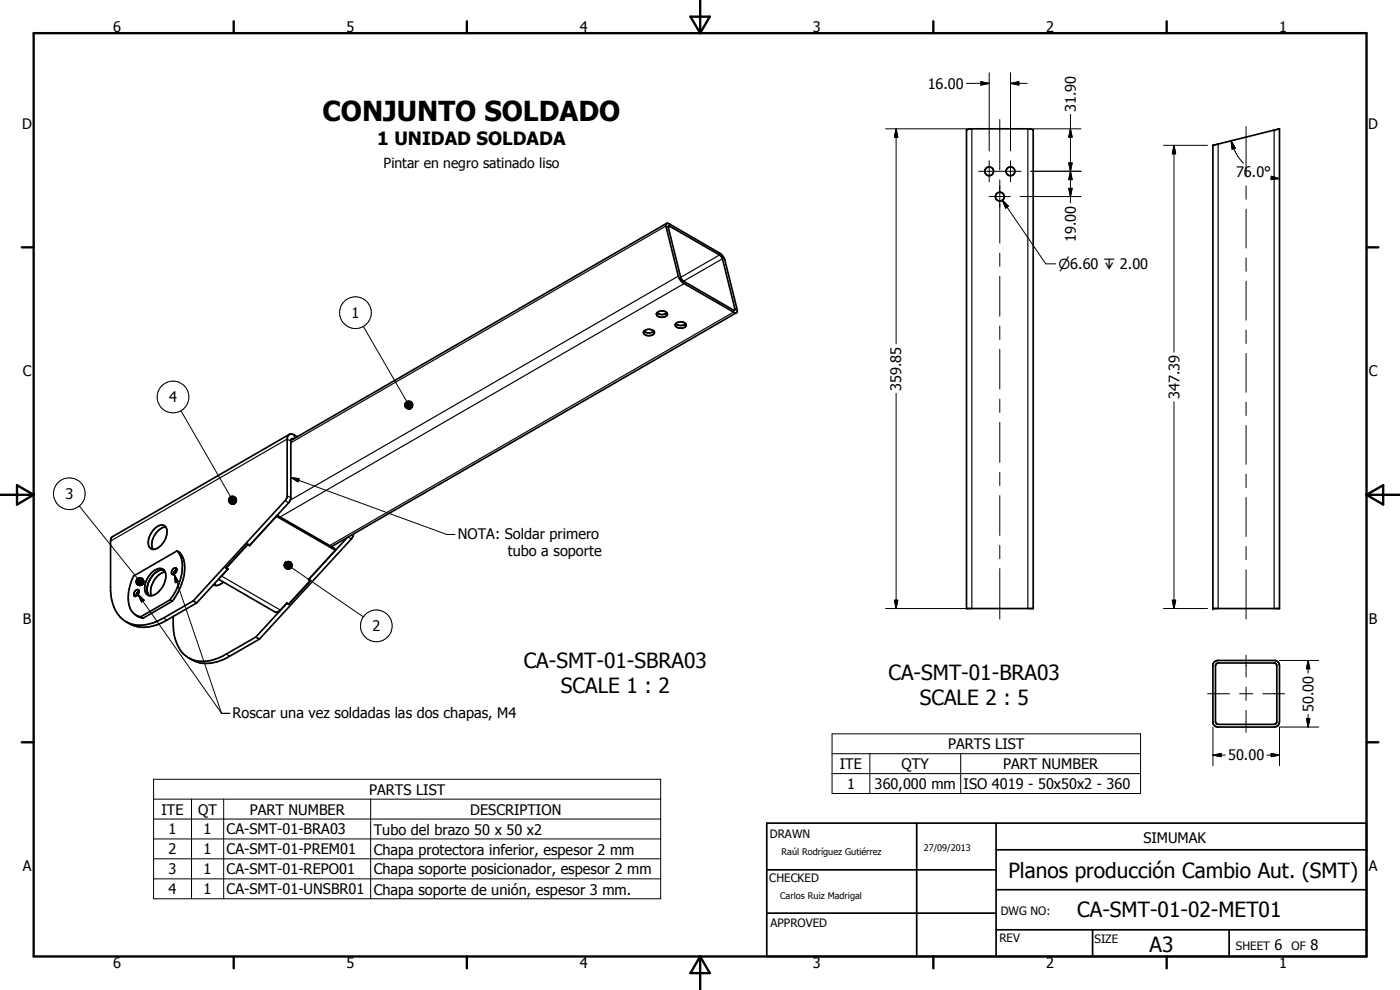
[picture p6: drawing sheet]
<svg xmlns="http://www.w3.org/2000/svg" width="420mm" height="297mm" viewBox="0 0 420 297" stroke-linecap="round" stroke-linejoin="round" font-family="sans-serif">
<g fill="none" stroke="#000" stroke-width=".51">
<path d="M290.1 38.9l1-.2h17.9l1.1 .3v143.6h-20zM364 43.6l20-4.9v143.9h-20zM364 43.6h.1M200 67.1l-.2 .7 3.8 15 .8 1.5 .9 .8 15.1 8.7h.7M200 67.1l.9 .1 15.8 9.3 .8 1.5 3.8 15-.2 .8M200 67.1l-112.7 65.1M200.6 67.9h.5l15.3 9 .4 .6 3.7 15.5h-.5l-15.3-9.1-.4-.5zM193.2 99.4a2.33 2.33 0 0 0 3 0M193.3 99.3a2 2 0 0 1 3.1 .5 1.92 1.92 0 0 1-3.3 0zM197.2 93.9a2.27 2.27 0 0 0 2.9 0M197.2 93.8a2.06 2.06 0 0 1 3.1 .5 1.95 1.95 0 0 1-3.3 0zM202.8 97.1a2.26 2.26 0 0 0 3 0"/>
<path d="M202.8 97.1a1.99 1.99 0 0 1 3.1 .4 1.85 1.85 0 0 1-1.6 1 1.85 1.85 0 0 1-1.7-1.1zM221.1 93.8l-121.6 70.2M86.8 130.3l-.3 .4-.3 1v17.3l-.4 1-27.8 30.3M86.8 130.3l-53.2 30.8-.4 1v15.1a10.5 10.5 0 0 0 4.9 9.5 11.7 11.7 0 0 0 11-1.3l8.9-5.1M86.8 130.3l.7-.1 1.7 .9M88.2 131.7h-.6l-.3 .4-.1 17.8-.6 .9-11.7 12.9M46.4 158.6a2.38 2.38 0 0 1 3.3-.5 5.1 5.1 0 0 1-1.3 5.5 2.68 2.68 0 0 1-3.2 1l-.2-.2a4.8 4.8 0 0 1 1.4-5.8zM49.8 158.2a5.3 5.3 0 0 0-4.3 5l.4 1.6M83 154.9l17.7 10.2M83.2 154.6l17.2 9.9 .3 .6M40.8 177.1l.3-.2a.8 .8 0 0 1 .7 .7 .8 .8 0 0 1-.4 .8l-.6 .5a.74 .74 0 0 1-.7-.6 .74 .74 0 0 1 .3-.8zM41.7 177.3l-.6 .7-.3 .9"/>
<path d="M45.5 171.8a3.5 3.5 0 0 1 3.2-1.2 3.6 3.6 0 0 1 .5 4.8 5.2 5.2 0 0 1-4.3 3.3 2.68 2.68 0 0 1-1.2-3.8l.6-1.4zM49.2 171a4.7 4.7 0 0 0-4.5 3.4 3.9 3.9 0 0 0 0 4.3M49.6 171.6a6.1 6.1 0 0 0-4.2 7.1M51.9 170.8a.59 .59 0 0 1 .6-.5 .59 .59 0 0 1 .5 .5 1.14 1.14 0 0 1-.2 1.2 1.14 1.14 0 0 1-1.2 .3l-.1-.9zM53 170.8l-.6 .6-.2 .9M53.2 165.3l-13.1 7.5a11.9 11.9 0 0 0-.7 10.5l1.4 1.3M53.2 165.3a5.9 5.9 0 0 1 2.2 5.8 18.2 18.2 0 0 1-3.7 9.3M53.2 165.3a9.1 9.1 0 0 1 .8 9l-.9 2.2-2.1 3.5M64.4 175l.3 .7M65.6 173.8l17 9.8 .6 .1 .7-.4 2.2-2.4M67 174.6a2.45 2.45 0 0 1-3 .8M67.8 170.3l.1 .1"/>
<path d="M67.9 170.4l.5 .3-2.3 2.4M68.3 170.7l.1 .1M68.4 170.8l-9.4 10.1M74.3 163.3l.1 .1M74.4 163.4l.5 .3M74.4 163.4l-6.5 7M74.8 163.6l.1 .1M74.9 163.6l-.6-.3-6.5 7.1 .6 .4M92.7 173.8v.1M92.7 173.9l.5 .3-6.6 7.2M93 174.1l.1 .1M93.1 174.2l-6.5 7-.5-.3"/>
<path d="M100.7 165.1l-8.1 8.8 .5 .3M104.2 161.3l-11.5 12.6M106.1 160.2l-.7 1.5-27.6 30.1M40.8 184.6l1.4 .5M40.8 184.6l2.1 .9M42.2 185.1l.7 .4M51 180l.7 .4M51 180l-8.8 5.1M51.7 180.4l-8.8 5.1M52 185a15.1 15.1 0 0 0 2.4 10.5 8.7 8.7 0 0 0 10.3 2.2l2.4-1 9.7-5.6M58 180.3l1 .6M59 180.9l-8.9 5.2a11.3 11.3 0 0 1-12.3 .5"/>
<path d="M76.8 191.1l1 .7M77.8 191.8l-8.9 5.1a11.5 11.5 0 0 1-10.7 1.4l-1.6-.9M86.1 181h.1M86.1 181l.5 .4M86.1 181l-9.3 10.1M86.6 181.2v.2M364.4 198.7l.9-.5h17.4a1.57 1.57 0 0 1 1.3 1.6v16.7a1.58 1.58 0 0 1-1.6 1.6h-16.8l-1.2-.5-.4-.8v-17.3zM365 199.2l.6-.3 17.2 .2 .4 .7-.1 17.2-.7 .3h-16.8l-.6-.2-.2-.6v-16.7zM230.1 247h180v40h-180zM275.1 247v40M298.9 255h111.2M298.9 247v40"/>
<path d="M230.1 274h68.8M230.1 261h68.8M298.9 279h111.2M298.9 267h111.2M327.9 279v8M368.9 279v8"/>
<circle cx="296.9" cy="51.4" r="1.33"/>
<circle cx="300.1" cy="59" r="1.33"/>
<circle cx="303.3" cy="51.4" r="1.32"/>
</g>
<g fill="none" stroke="#000" stroke-width=".35">
<path d="M291.7 38.7v143.9M308.5 38.7v143.9M382.4 39v143.6M365.6 43.2v139.4M199.8 67.8l-112.5 65M201.1 67.9l-.5 .3M215.9 76.5l-11.6 6.7M216.8 77.6l-11.7 6.8M203.6 82.8l-116.5 67.3M205.3 85.1l-121.2 70M220.2 93.6l-121.3 70.1M220.5 92.6l-.5 .4"/>
<path d="M87.3 132.4l-1.1-.7-53 30.6M88.3 130.5v1.1M85.5 150.2l1.1 .6M86.2 148.8l1.1 .6M66.5 172.8l17.6 10.2M104.5 161.2l.9 .5M49.1 185.4l1 .7M67.9 196.3l1 .6"/>
</g>
<g fill="#000">
<circle cx="364" cy="43.6" r=".25"/>
<circle cx="364" cy="182.6" r=".25"/>
</g>
<g fill="none" stroke="#000" stroke-width=".71">
<path d="M10.1 9.9h400v277.1h-400zM70.1 6.4v3.5M140.1 6.4v3.5M207.2 5h5.8l-2.9 4.9zM210.1 0v9.9M280.1 6.4v3.5M350.1 6.4v3.5M6.6 74.2h3.5M410.1 74.2h3.6M.1 148.5h10M5.1 145.6l5 2.9-5 2.9zM410.1 148.5h10"/>
<path d="M410.1 148.5l5-2.9v5.8zM6.6 222.7h3.5M410.1 222.7h3.6M70.1 287v3.5M140.1 287v3.5M210.1 287v10M210.1 287l2.9 5h-5.8zM280.1 287v3.5M350.1 287v3.5"/>
</g>
<g fill="none" stroke="#000" stroke-width=".3">
<path d="M265.8 38.7h24.3M268.9 38.7l.5 2.4h-1zM268.9 38.7v64.5M290.1 25h6.8M294.4 24.5l2.5 .5-2.5 .5zM296.9 21.8v23.5M300 35.9v15.1M303.3 25l2.5-.5v1zM303.3 21.8v23.5M303.3 25h5M310.1 38.7h14.3M321.3 38.7l.5 2.4h-1.1z"/>
<path d="M321.3 34.3v26.6M374 38v14.8M293.7 51.4h12.7M296.9 48.2v6.4M296.9 59h6.3M300 54v18.9M303.3 48.2v6.4M306.1 59h18.3M309.4 51.4h15M320.7 56.5h1.1l-.5 2.5zM320.7 48.9h1.1l-.5 2.5zM320.7 48.9l1.1 5h-1.1l1.1-5z"/>
<path d="M321.3 51.4l.5 2.5h-1.1zM349.2 43.6h13.2M352.3 43.6l.5 2.5h-1zM352.3 43.6v62.1M369.5 42.2l1.2 2.2-.9 .4zM369.5 42.2l1.5 4 2.2 2.8M374 55.8v4M381.5 53.4l2.5 .2M381.5 52.9l2.5 .7-2.5 .3zM300 75.9v4M300.8 60.1l1.8 1.7-.8 .6zM300.8 60.1l13 19.1h3.1"/>
<path d="M374 62.8v11.6M374 77.4v4M109 97.9l13.1 22.5M300 82.9v12M300 97.8v4.1M374 84.4v11.7M374 99.1v3.9M268.9 118v64.6M300 104.8v12M300 119.8v3.9M374 106v11.7M54.3 123.2l14.9 25.8"/>
<path d="M121.4 121.4l1.9 1.2-1.9-.9zM121.4 121.7l1.9 .9-1.8-.6zM121.5 121.2l1.8 1.4-1.9-1.2zM121.5 122l1.8 .6-1.7-.4zM121.6 120.9l1.7 1.7-1.8-1.4zM121.6 122.2l1.7 .4-1.5-.2zM121.7 120.7l.3-.2 1.3 2.1zM121.7 120.7l1.6 1.9-1.7-1.7zM121.8 122.4l1.5 .2zM122 120.5l.2-.1 1.1 2.2zM122 122.6h1.3zM122.2 120.4l.3-.1 .8 2.3z"/>
<path d="M122.2 122.7l1.1-.1zM122.5 120.3h.2l.6 2.3zM122.5 122.7l.8-.1zM122.7 120.3h.3l.3 2.3zM122.8 122.8l.5-.2zM123 120.3l.2 .1 .1 2.2zM123.1 122.7l.2-.1zM123.2 120.4l.3 .1-.2 2.1zM123.3 120.4v2.2M123.5 120.5l.1 .2-.3 1.9zM123.6 120.7l.2 .2-.5 1.7zM123.7 122.2l-.4 .4z"/>
<path d="M123.8 120.9l.1 .3-.6 1.4zM123.8 122l-.5 .6zM123.9 121.8l-.6 .8zM123.9 121.5l-.6 1.1zM123.9 121.2l-.6 1.4zM300 126.7v12M352.3 120.5v62.1M374 120.7v4M374 127.7v11.6M23.8 151.8l17.4 21.7M68.5 150l1.9 1.1-1.9-.9zM68.5 150.2l1.9 .9-1.8-.6z"/>
<path d="M68.6 149.7l1.8 1.4-1.9-1.1zM68.6 150.5l1.8 .6-1.7-.4zM68.7 149.4l1.7 1.7-1.8-1.4zM68.7 150.7l1.7 .4zM68.9 149.2l.1-.1 1.4 2zM68.9 149.2l1.5 1.9-1.7-1.7zM68.9 150.9l1.5 .2h-1.3zM69 149.1l.3-.2 1.1 2.2zM69.1 151.1h1.3zM69.3 148.9l.2-.1 .9 2.3zM69.4 151.2l1-.1zM69.5 148.8h.3l.6 2.3z"/>
<path d="M69.6 151.3l.8-.2zM69.8 148.8h.3l.3 2.3zM69.9 151.3l.5-.2zM70.1 148.8l.2 .1 .1 2.2zM70.2 151.3l.2-.2zM70.3 148.9l.3 .2-.2 2zM70.4 151.1l.4-.4zM70.4 148.9v2.2M70.6 149.1l.2 .2-.4 1.8zM70.8 149.3l.1 .2-.5 1.6zM70.9 149.5l.1 .2-.6 1.4zM70.9 150.5l-.5 .6z"/>
<path d="M71 149.7l-.6 1.4zM71 150.3l-.6 .8zM71 150l-.6 1.1zM87.3 143.3l2.5 .3-.4 1zM87.3 143.3l46.8 17.1h2.5M300 141.7v4M300 148.7v12M374 142.3v4M374 149.3v11.7M40.8 174.3l2 1.2-2-.9zM40.8 174.6l2 .9-2-.6zM40.8 174.9l2 .6-1.9-.4z"/>
<path d="M40.8 174.1l2 1.4-2-1.2zM40.9 175.1l1.9 .4zM41 173.8l1.8 1.7-2-1.4zM41.1 175.3l1.7 .2h-1.5zM41.1 173.6l.2-.2 1.5 2.1zM41.1 173.6l1.7 1.9-1.8-1.7zM41.3 175.5h1.5zM41.3 173.4l.3-.1 1.2 2.2zM41.4 178.4l1.9 1.7-.8 .6zM41.4 178.4l25.1 35.6M41.5 175.6l1.3-.1zM41.6 173.3h.2l1 2.2z"/>
<path d="M41.8 175.7l1-.2zM41.8 173.3h.3l.7 2.2zM42 175.7l.8-.2zM42.1 173.3h.3l.4 2.2zM42.3 175.7l.5-.2zM42.4 173.3l.2 .1 .2 2.1zM42.6 175.6l.2-.1zM42.6 173.4l.2 .2v1.9zM42.7 173.4v2.1M42.8 173.6l.2 .2-.2 1.7zM43 173.8l.1 .2-.3 1.5zM43.1 175l-.3 .5z"/>
<path d="M43.1 174l-.3 1.5zM43.2 174.8l-.4 .7zM43.2 174.2l-.4 1.3zM43.3 174.5l-.5 1zM52.3 172.3l1.2 2.2-.9 .3zM52.3 172.3l14.2 41.7M85.5 168.9l-.3 .5zM85.5 168.9l-.3 .8zM85.5 168.9l-.2 1zM85.5 168.9l-.1 1.3zM85.5 168.9v1.5l-.1-.2zM85.5 168.9l.3 1.7-.3-.2z"/>
<path d="M85.5 168.9l.5 1.8-.2-.1zM85.5 168.9l.7 1.9-.2-.1zM85.5 168.9l1 2-.3-.1zM85.5 168.9l1.3 1.9-.3 .1zM85.5 168.9l1.5 1.8-.2 .1zM85.5 168.9l1.7 1.7-.2 .1zM85.5 168.9l1.9 1.5-.2 .2zM85.5 168.9l2.1 1.3-.2 .2zM85.5 168.9l2.2 1.1-.1 .2zM85.5 168.9l2.2 .8v.3zM85.5 168.9l2.2 .5v.3zM85.5 168.9l2.2 .3v.2z"/>
<path d="M85.5 168.9h2l.2 .3zM85.5 168.9l1.9-.2 .1 .2zM85.5 168.9l1.9-.2zM85.5 168.9l1.4-.5 .3 .2zM85.5 168.9l1.4-.5zM85.5 168.9l1.1-.5zM85.5 168.9l.9-.5zM85.5 168.9l.6-.5zM85.5 169h2.2M85.5 168.8h2M85.6 168.7l.3-.2-.4 .4zM85.6 168.7l-.1 .2z"/>
<path d="M87.5 170.3l21.5 14.8M300 163.6v4M300 170.6v15.2M374 164v3.9M374 170.9v14.9M265.8 182.6h24.3M268.4 180.1h1l-.5 2.5zM349.2 182.6h13.2M351.8 180.1h1l-.5 2.5zM374 196.6v6.6M384 198.2h11.8M392.6 198.2l.5 2.5h-1z"/>
<path d="M392.6 198.2v3.7M66.5 214h2.5M362.4 208.2h6.6M364 218.1v11.6M372 208.2h4M374 206.2v3.9M374 213.1v6.6M379 208.2h6.6M392.1 215.6h1l-.5 2.5zM392.6 214.4v3.7M395.8 218.1h-11.8v11.6M46.1 233.8h152.2v35.9h-152.2z"/>
<path d="M46.1 239.8h152.2M57.5 239.8v29.9M67.1 239.8v29.9M111.2 239.8v29.9M249.7 220.2h92.6v17.9h-92.6zM249.7 226.1h92.6M249.7 232.1h92.6M261.1 226.1v12M288.3 226.1v12M364 226.6l2.5-.5v.9zM364 226.6h3.7M380.2 226.6h3.8"/>
<path d="M381.5 226.1l2.5 .5-2.5 .4zM46.1 245.7h152.2M46.1 251.7h152.2M46.1 257.7h152.2M46.1 263.7h152.2"/>
<circle cx="106.7" cy="93.8" r="4.8"/>
<circle cx="51.9" cy="119.1" r="4.8"/>
<circle cx="20.8" cy="148.1" r="4.8"/>
<circle cx="112.9" cy="187.8" r="4.8"/>
</g>
<g fill="#000">
<path d="M294.4 24.5l2.5 .5-2.5 .5zM303.3 25l2.5-.5v1zM268.9 38.7l.5 2.4h-1zM320.7 56.5h1.1l-.5 2.5zM320.7 48.9h1.1l-.5 2.5zM321.3 51.4l.5 2.5h-1.1zM321.3 38.7l.5 2.4h-1.1zM352.3 43.6l.5 2.5h-1zM369.5 42.2l1.2 2.2-.9 .4zM381.5 52.9l2.5 .7-2.5 .3zM300.8 60.1l1.8 1.7-.8 .6zM123.7 122.2l-.4 .4z"/>
<path d="M123.8 122l-.5 .6zM123.9 121.8l-.6 .8zM123.9 121.5l-.6 1.1zM123.9 121.2l-.6 1.4zM123.8 120.9l.1 .3-.6 1.4zM123.6 120.7l.2 .2-.5 1.7zM122.7 120.3h.3l.3 2.3zM122.5 120.3h.2l.6 2.3zM122.2 120.4l.3-.1 .8 2.3zM122 120.5l.2-.1 1.1 2.2zM121.7 120.7l.3-.2 1.3 2.1zM121.7 120.7l1.6 1.9-1.7-1.7z"/>
<path d="M121.6 120.9l1.7 1.7-1.8-1.4zM121.5 121.2l1.8 1.4-1.9-1.2zM121.4 121.4l1.9 1.2-1.9-.9zM121.4 121.7l1.9 .9-1.8-.6zM121.5 122l1.8 .6-1.7-.4zM121.6 122.2l1.7 .4-1.5-.2zM121.8 122.4l1.5 .2zM122 122.6h1.3zM122.2 122.7l1.1-.1zM122.5 122.7l.8-.1zM122.8 122.8l.5-.2zM123.1 122.7l.2-.1z"/>
<path d="M70.4 151.1l.4-.4zM70.9 150.5l-.5 .6zM71 150.3l-.6 .8zM71 150l-.6 1.1zM71 149.7l-.6 1.4zM70.9 149.5l.1 .2-.6 1.4zM70.8 149.3l.1 .2-.5 1.6zM69.8 148.8h.3l.3 2.3zM69.5 148.8h.3l.6 2.3zM69.3 148.9l.2-.1 .9 2.3zM69 149.1l.3-.2 1.1 2.2zM68.9 149.2l.1-.1 1.4 2z"/>
<path d="M68.9 149.2l1.5 1.9-1.7-1.7zM68.7 149.4l1.7 1.7-1.8-1.4zM68.6 149.7l1.8 1.4-1.9-1.1zM68.5 150l1.9 1.1-1.9-.9zM68.5 150.2l1.9 .9-1.8-.6zM68.6 150.5l1.8 .6-1.7-.4zM68.7 150.7l1.7 .4zM68.9 150.9l1.5 .2h-1.3zM69.1 151.1h1.3zM69.4 151.2l1-.1zM69.6 151.3l.8-.2zM69.9 151.3l.5-.2z"/>
<path d="M70.2 151.3l.2-.2zM87.3 143.3l2.5 .3-.4 1zM43.1 175l-.3 .5zM43.2 174.8l-.4 .7zM43.3 174.5l-.5 1zM43.2 174.2l-.4 1.3zM43.1 174l-.3 1.5zM43 173.8l.1 .2-.3 1.5zM42.8 173.6l.2 .2-.2 1.7zM42.1 173.3h.3l.4 2.2zM41.8 173.3h.3l.7 2.2zM41.6 173.3h.2l1 2.2z"/>
<path d="M41.3 173.4l.3-.1 1.2 2.2zM41.1 173.6l.2-.2 1.5 2.1zM41.1 173.6l1.7 1.9-1.8-1.7zM41 173.8l1.8 1.7-2-1.4zM40.8 174.1l2 1.4-2-1.2zM40.8 174.3l2 1.2-2-.9zM40.8 174.6l2 .9-2-.6zM40.8 174.9l2 .6-1.9-.4zM40.9 175.1l1.9 .4zM41.1 175.3l1.7 .2h-1.5zM41.3 175.5h1.5zM41.5 175.6l1.3-.1z"/>
<path d="M41.8 175.7l1-.2zM42 175.7l.8-.2zM42.3 175.7l.5-.2zM42.6 175.6l.2-.1zM52.3 172.3l1.2 2.2-.9 .3zM85.5 168.9l-.3 .5zM85.5 168.9l-.3 .8zM85.5 168.9l-.2 1zM85.5 168.9l-.1 1.3zM85.5 168.9v1.5l-.1-.2zM85.5 168.9l.3 1.7-.3-.2zM85.5 168.9l.5 1.8-.2-.1z"/>
<path d="M85.5 168.9l.7 1.9-.2-.1zM85.5 168.9l1 2-.3-.1zM85.5 168.9l1.3 1.9-.3 .1zM85.5 168.9l1.5 1.8-.2 .1zM85.5 168.9l1.7 1.7-.2 .1zM85.5 168.9l1.9 1.5-.2 .2zM85.5 168.9l2.1 1.3-.2 .2zM85.5 168.9l2.2 1.1-.1 .2zM85.5 168.9l2.2 .8v.3zM85.5 168.9l2.2 .5v.3zM85.5 168.9l2.2 .3v.2zM85.5 168.9l1.9-.2z"/>
<path d="M85.5 168.9l1.4-.5 .3 .2zM85.5 168.9l1.4-.5zM85.5 168.9l1.1-.5zM85.5 168.9l.9-.5zM85.5 168.9l.6-.5zM85.6 168.7l.3-.2-.4 .4zM85.6 168.7l-.1 .2zM41.4 178.4l1.9 1.7-.8 .6zM268.4 180.1h1l-.5 2.5zM351.8 180.1h1l-.5 2.5zM392.1 215.6h1l-.5 2.5zM392.6 198.2l.5 2.5h-1z"/>
<path d="M364 226.6l2.5-.5v.9zM381.5 226.1l2.5 .5-2.5 .4z"/>
</g>
<path d="M70.6 149.1v2" fill="none" stroke="#000" stroke-width=".38"/>
<path d="M123.1 120.3v2.3M123.5 120.5v2.1M70.2 148.8v2.3" fill="none" stroke="#000" stroke-width=".34"/>
<path d="M42.6 173.3v2.2" fill="none" stroke="#000" stroke-width=".42"/>
<text font-size="8.2" x="96.8" y="36.3">CONJUNTO SOLDADO</text>
<g font-size="6.3">
<text x="157.2" y="200.4">CA-SMT-01-SBRA03</text>
<text x="168.3" y="207.9">SCALE 1 : 2</text>
<text x="266.6" y="204.1">CA-SMT-01-BRA03</text>
<text x="276" y="211.6">SCALE 2 : 5</text>
<text x="302.6" y="263.3">Planos producción Cambio Aut. (SMT)</text>
<text x="323.3" y="275.1">CA-SMT-01-02-MET01</text>
<text x="345" y="285.6">A3</text>
</g>
<text font-size="5.5" x="113.2" y="43.6">1 UNIDAD SOLDADA</text>
<g font-size="4.4">
<text x="34" y="9.6">6</text>
<text x="104" y="9.6">5</text>
<text x="174" y="9.6">4</text>
<text x="244" y="9.6">3</text>
<text x="313.9" y="9.6">2</text>
<text x="383.9" y="9.6">1</text>
<text x="278.4" y="26.6">16.00</text>
<text x="322.8" y="33.6" transform="rotate(-90 322.8 33.6)">31.90</text>
<text x="6.7" y="38.7">D</text>
<text x="410.6" y="38.7">D</text>
<text x="371" y="53">76.0°</text>
<text x="322.8" y="72.6" transform="rotate(-90 322.8 72.6)">19.00</text>
<text x="105.5" y="95.4">1</text>
<text x="6.8" y="112.9">C</text>
<text x="410.8" y="112.9">C</text>
<text x="270.5" y="117.3" transform="rotate(-90 270.5 117.3)">359.85</text>
<text x="353.9" y="119.8" transform="rotate(-90 353.9 119.8)">347.39</text>
<text x="50.7" y="120.7">4</text>
<text x="19.6" y="149.8">3</text>
<text x="137.4" y="161.6">NOTA: Soldar primero</text>
<text x="152.4" y="166.8">tubo a soporte</text>
<text x="6.9" y="187.2">B</text>
<text x="111.7" y="189.4">2</text>
<text x="410.8" y="187.2">B</text>
<text x="69.8" y="215.3">Roscar una vez soldadas las dos chapas, M4</text>
<text x="394.2" y="213.6" transform="rotate(-90 394.2 213.6)">50.00</text>
<text x="284.6" y="224.8">PARTS LIST</text>
<text x="252.1" y="230.8">ITE</text>
<text x="270.6" y="230.8">QTY</text>
<text x="301.1" y="230.8">PART NUMBER</text>
<text x="368.5" y="228.1">50.00</text>
<text x="110.8" y="238.4">PARTS LIST</text>
<text x="254.2" y="236.7">1</text>
<text x="262.5" y="236.7">360,000 mm</text>
<text x="289.2" y="236.7">ISO 4019 - 50x50x2 - 360</text>
<text x="48.5" y="244.4">ITE</text>
<text x="59.5" y="244.4">QT</text>
<text x="75" y="244.4">PART NUMBER</text>
<text x="141.1" y="244.4">DESCRIPTION</text>
<text x="50.6" y="250.4">1</text>
<text x="61.1" y="250.4">1</text>
<text x="68" y="250.4">CA-SMT-01-BRA03</text>
<text x="112.2" y="250.4">Tubo del brazo 50 x 50 x2</text>
<text x="50.6" y="256.3">2</text>
<text x="61.1" y="256.3">1</text>
<text x="68" y="256.3">CA-SMT-01-PREM01</text>
<text x="112.2" y="256.4">Chapa protectora inferior, espesor 2 mm</text>
<text x="343.1" y="252.9">SIMUMAK</text>
<text x="6.8" y="261.5">A</text>
<text x="50.6" y="262.3">3</text>
<text x="61.1" y="262.3">1</text>
<text x="68" y="262.3">CA-SMT-01-REPO01</text>
<text x="112.2" y="262.4">Chapa soporte posicionador, espesor 2 mm</text>
<text x="410.8" y="261.5">A</text>
<text x="50.6" y="268.3">4</text>
<text x="61.1" y="268.3">1</text>
<text x="68" y="268.3">CA-SMT-01-UNSBR01</text>
<text x="112.2" y="268.5">Chapa soporte de unión, espesor 3 mm.</text>
<text x="382.5" y="285">6</text>
<text x="393.3" y="285">8</text>
<text x="34" y="290.6">6</text>
<text x="104" y="290.6">5</text>
<text x="174" y="290.6">4</text>
<text x="244" y="290.6">3</text>
<text x="313.9" y="290.6">2</text>
<text x="383.9" y="290.6">1</text>
</g>
<g font-size="4.2">
<text x="115.1" y="50.3">Pintar en negro satinado liso</text>
<text x="317.7" y="80.8">n6.60 x 2.00</text>
</g>
<g font-size="3.5">
<text x="231" y="251.5">DRAWN</text>
<text x="230.9" y="264.6">CHECKED</text>
<text x="300.3" y="274.5">DWG NO:</text>
<text x="231.3" y="278.3">APPROVED</text>
<text x="299.9" y="282.6">REV</text>
<text x="328.5" y="283.1">SIZE</text>
<text x="370.9" y="285">SHEET</text>
<text x="387.6" y="285">OF</text>
</g>
<g font-size="2.7">
<text x="234.5" y="256.6">Raúl Rodríguez Gutiérrez</text>
<text x="277.2" y="255.3">27/09/2013</text>
<text x="234.1" y="269.7">Carlos Ruiz Madrigal</text>
</g>
</svg>
